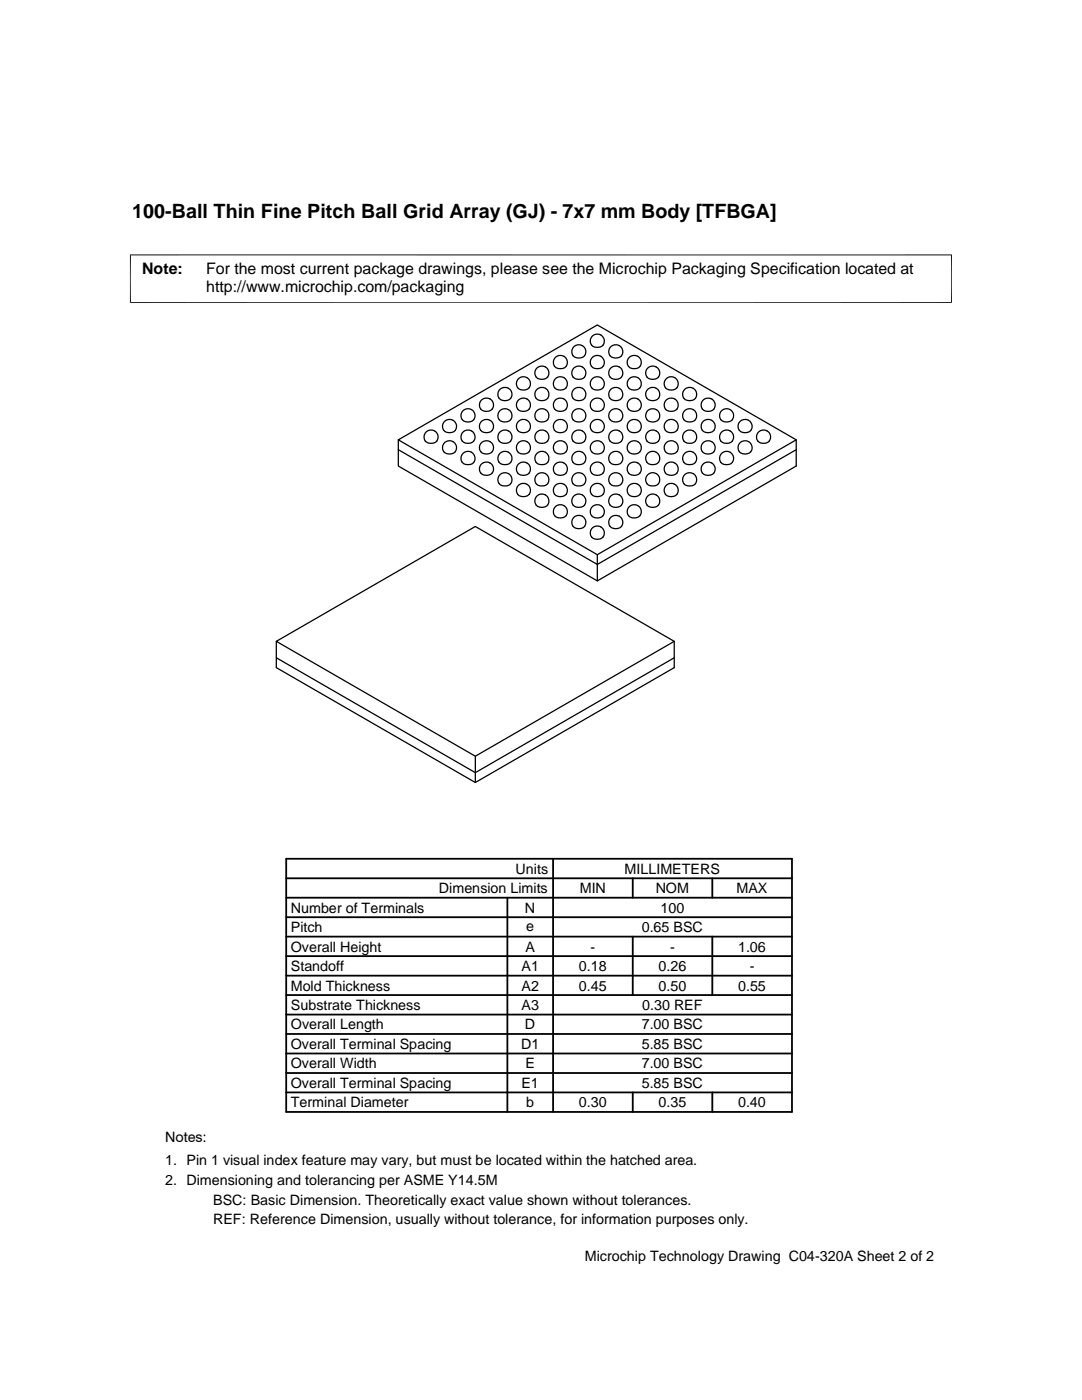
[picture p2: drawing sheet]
<svg xmlns="http://www.w3.org/2000/svg" width="216mm" height="279mm" viewBox="0 0 216 279" stroke-linecap="round" stroke-linejoin="round" font-family="sans-serif">
<g fill="none" stroke="#000" stroke-width=".25">
<path d="M96 79.9a1.4 1.4 0 0 1 2-.2 1.4 1.4 0 0 1 .2 2 1.4 1.4 0 0 1-2 .2 1.33 1.33 0 0 1-.2-2zM99.7 77.8a1.39 1.39 0 0 1 2-.2 1.39 1.39 0 0 1 .1 2 1.39 1.39 0 0 1-1.9 .2 1.31 1.31 0 0 1-.2-2zM103.4 79.9a1.37 1.37 0 0 1 1.8-.3 1.37 1.37 0 0 1 .5 1.8 1.37 1.37 0 0 1-1.8 .6 1.29 1.29 0 0 1-.5-2.1zM103.4 75.6a1.37 1.37 0 0 1 1.8-.2 1.37 1.37 0 0 1 .5 1.8 1.37 1.37 0 0 1-1.8 .6 1.29 1.29 0 0 1-.5-2.2zM107.1 73.5a1.37 1.37 0 0 1 1.8-.3 1.37 1.37 0 0 1 .5 1.8 1.37 1.37 0 0 1-1.8 .6 1.29 1.29 0 0 1-.5-2.1zM107.1 77.8a1.37 1.37 0 0 1 1.8-.3 1.37 1.37 0 0 1 .5 1.8 1.37 1.37 0 0 1-1.8 .6 1.28 1.28 0 0 1-.5-2.1zM110.8 79.9a1.39 1.39 0 0 1 1.9-.2 1.39 1.39 0 0 1 .2 2 1.39 1.39 0 0 1-1.9 .2 1.33 1.33 0 0 1-.2-2zM110.8 75.6a1.39 1.39 0 0 1 1.9-.1 1.39 1.39 0 0 1 .2 1.9 1.39 1.39 0 0 1-1.9 .2 1.33 1.33 0 0 1-.2-2zM110.8 71.4a1.37 1.37 0 0 1 2.4 .5 1.37 1.37 0 0 1-1.9 1.6 1.27 1.27 0 0 1-.5-2.1zM114.4 77.8a1.39 1.39 0 0 1 2-.2 1.39 1.39 0 0 1 .2 1.9 1.39 1.39 0 0 1-2 .3 1.31 1.31 0 0 1-.2-2zM114.5 73.5a1.39 1.39 0 0 1 1.9-.1 1.39 1.39 0 0 1 .2 1.9 1.39 1.39 0 0 1-2 .2 1.33 1.33 0 0 1-.1-2zM114.5 69.2a1.39 1.39 0 0 1 1.9-.1 1.39 1.39 0 0 1 .2 1.9 1.39 1.39 0 0 1-2 .2 1.33 1.33 0 0 1-.1-2z"/>
<path d="M118 68.9a1.43 1.43 0 0 0 1.7 .4 1.43 1.43 0 0 0 .9-1.5 1.4 1.4 0 0 0-2-1 1.4 1.4 0 0 0-.6 2.1M118.1 79.9a1.39 1.39 0 0 1 2-.2 1.39 1.39 0 0 1 .2 2 1.39 1.39 0 0 1-2 .2 1.33 1.33 0 0 1-.2-2zM118.2 75.6a1.39 1.39 0 0 1 1.9-.1 1.39 1.39 0 0 1 .2 1.9 1.39 1.39 0 0 1-2 .2 1.33 1.33 0 0 1-.1-2zM118.2 71.4a1.38 1.38 0 0 1 1.8-.3 1.38 1.38 0 0 1 .4 1.8 1.38 1.38 0 0 1-1.7 .6l-.4-.1a1.33 1.33 0 0 1-.1-2zM121.8 77.8a1.39 1.39 0 0 1 2-.2 1.39 1.39 0 0 1 .2 2 1.39 1.39 0 0 1-2 .2 1.31 1.31 0 0 1-.2-2zM121.8 73.5a1.39 1.39 0 0 1 2-.1 1.39 1.39 0 0 1 .2 1.9 1.39 1.39 0 0 1-2 .2 1.32 1.32 0 0 1-.2-2zM121.8 69.2a1.39 1.39 0 0 1 2-.1 1.39 1.39 0 0 1 .2 2 1.39 1.39 0 0 1-2 .1 1.32 1.32 0 0 1-.2-2zM125.5 79.9a1.4 1.4 0 0 1 2-.2 1.4 1.4 0 0 1 .1 2 1.4 1.4 0 0 1-1.9 .2 1.33 1.33 0 0 1-.2-2zM125.5 75.6a1.4 1.4 0 0 1 2-.1 1.4 1.4 0 0 1 .1 1.9 1.4 1.4 0 0 1-1.9 .2 1.33 1.33 0 0 1-.2-2zM125.5 71.4a1.38 1.38 0 0 1 2.4 .5 1.38 1.38 0 0 1-1.8 1.6l-.7-.4a1.36 1.36 0 0 1 .1-1.7zM129.2 77.8a1.37 1.37 0 0 1 1.8-.3 1.37 1.37 0 0 1 .5 1.8 1.37 1.37 0 0 1-1.7 .6 1.28 1.28 0 0 1-.6-2.1zM129.2 73.5a1.37 1.37 0 0 1 1.8-.3 1.37 1.37 0 0 1 .5 1.8 1.37 1.37 0 0 1-1.7 .6 1.29 1.29 0 0 1-.6-2.1z"/>
<path d="M132.9 79.9a1.37 1.37 0 0 1 1.8-.3 1.37 1.37 0 0 1 .5 1.8 1.37 1.37 0 0 1-1.8 .6 1.29 1.29 0 0 1-.5-2.1zM132.9 75.6a1.37 1.37 0 0 1 1.8-.2 1.37 1.37 0 0 1 .5 1.8 1.37 1.37 0 0 1-1.8 .6 1.29 1.29 0 0 1-.5-2.2zM136.6 77.8a1.37 1.37 0 0 1 1.8-.3 1.37 1.37 0 0 1 .4 1.8 1.37 1.37 0 0 1-1.7 .6 1.28 1.28 0 0 1-.5-2.1zM140.2 79.9a1.39 1.39 0 0 1 2-.2 1.39 1.39 0 0 1 .2 2 1.39 1.39 0 0 1-2 .2 1.33 1.33 0 0 1-.2-2zM79.5 87.8l39.7-22.9 39.7 22.9-39.7 22.9zM79.5 89.7l39.7 22.9 39.7-22.9M84.9 88a1.43 1.43 0 0 0 1.6 .4 1.43 1.43 0 0 0 .9-1.5 1.41 1.41 0 0 0-2-1 1.41 1.41 0 0 0-.5 2.1M88.7 84.1a1.39 1.39 0 0 1 1.9-.1 1.39 1.39 0 0 1 .2 1.9 1.39 1.39 0 0 1-2 .2 1.32 1.32 0 0 1-.1-2zM88.7 88.4a1.39 1.39 0 0 1 1.9-.1 1.39 1.39 0 0 1 .2 1.9 1.39 1.39 0 0 1-2 .2 1.32 1.32 0 0 1-.1-2zM92.2 88a1.43 1.43 0 0 0 1.7 .4 1.43 1.43 0 0 0 .9-1.5 1.4 1.4 0 0 0-2-1 1.4 1.4 0 0 0-.6 2.1M92.3 82a1.39 1.39 0 0 1 2-.1 1.39 1.39 0 0 1 .2 1.9 1.39 1.39 0 0 1-2 .2 1.3 1.3 0 0 1-.2-2zM92.3 90.5a1.37 1.37 0 0 1 2.4 .6 1.37 1.37 0 0 1-1.8 1.6l-.4-.2a1.33 1.33 0 0 1-.2-2z"/>
<path d="M96 84.1a1.4 1.4 0 0 1 2-.1 1.4 1.4 0 0 1 .2 2 1.4 1.4 0 0 1-2 .1 1.32 1.32 0 0 1-.2-2zM96 88.4a1.4 1.4 0 0 1 2-.1 1.4 1.4 0 0 1 .2 1.9 1.4 1.4 0 0 1-2 .2 1.32 1.32 0 0 1-.2-2zM96 92.7a1.39 1.39 0 0 1 2-.2 1.39 1.39 0 0 1 .2 2 1.39 1.39 0 0 1-2 .2 1.32 1.32 0 0 1-.2-2zM99.6 88a1.43 1.43 0 0 0 1.7 .4 1.43 1.43 0 0 0 .8-1.5 1.4 1.4 0 0 0-1.9-1 1.4 1.4 0 0 0-.6 2.1M99.7 82a1.39 1.39 0 0 1 2-.1 1.39 1.39 0 0 1 .1 1.9 1.39 1.39 0 0 1-1.9 .2 1.3 1.3 0 0 1-.2-2zM99.7 90.5a1.38 1.38 0 0 1 1.8-.2 1.38 1.38 0 0 1 .5 1.7 1.38 1.38 0 0 1-1.7 .7l-.7-.4a1.36 1.36 0 0 1 .1-1.8zM99.7 94.8a1.38 1.38 0 0 1 2.4 .5 1.38 1.38 0 0 1-1.8 1.6l-.7-.4a1.36 1.36 0 0 1 .1-1.7zM103.4 84.2a1.37 1.37 0 0 1 1.8-.3 1.37 1.37 0 0 1 .5 1.8 1.37 1.37 0 0 1-1.8 .6 1.29 1.29 0 0 1-.5-2.1zM103.4 88.4a1.37 1.37 0 0 1 1.8-.3 1.37 1.37 0 0 1 .5 1.8 1.37 1.37 0 0 1-1.8 .7 1.29 1.29 0 0 1-.5-2.2zM103.4 96.9a1.37 1.37 0 0 1 1.8-.3 1.37 1.37 0 0 1 .5 1.8 1.37 1.37 0 0 1-1.8 .7 1.29 1.29 0 0 1-.5-2.2zM103.4 92.7a1.37 1.37 0 0 1 1.8-.3 1.37 1.37 0 0 1 .5 1.8 1.37 1.37 0 0 1-1.8 .6 1.29 1.29 0 0 1-.5-2.1zM107 88a1.42 1.42 0 0 0 1.7 .4 1.42 1.42 0 0 0 .8-1.5 1.4 1.4 0 0 0-1.9-1 1.4 1.4 0 0 0-.6 2.1"/>
<path d="M107.1 90.5a1.37 1.37 0 0 1 1.8-.2 1.37 1.37 0 0 1 .5 1.8 1.37 1.37 0 0 1-1.8 .6 1.27 1.27 0 0 1-.5-2.2zM107.1 82a1.37 1.37 0 0 1 1.8-.3 1.37 1.37 0 0 1 .5 1.8 1.37 1.37 0 0 1-1.8 .7 1.28 1.28 0 0 1-.5-2.2zM107.1 99.1a1.37 1.37 0 0 1 1.8-.3 1.37 1.37 0 0 1 .5 1.8 1.37 1.37 0 0 1-1.8 .6 1.29 1.29 0 0 1-.5-2.1zM107.1 94.8a1.37 1.37 0 0 1 1.8-.3 1.37 1.37 0 0 1 .5 1.8 1.37 1.37 0 0 1-1.8 .6 1.27 1.27 0 0 1-.5-2.1zM110.8 88.4a1.39 1.39 0 0 1 1.9-.1 1.39 1.39 0 0 1 .2 1.9 1.39 1.39 0 0 1-1.9 .2 1.33 1.33 0 0 1-.2-2zM110.8 84.2a1.39 1.39 0 0 1 1.9-.2 1.39 1.39 0 0 1 .2 1.9 1.39 1.39 0 0 1-1.9 .2 1.33 1.33 0 0 1-.2-1.9zM110.8 96.9a1.39 1.39 0 0 1 1.9-.1 1.39 1.39 0 0 1 .2 1.9 1.39 1.39 0 0 1-1.9 .2 1.33 1.33 0 0 1-.2-2zM110.8 92.7a1.39 1.39 0 0 1 1.9-.2 1.39 1.39 0 0 1 .2 2 1.39 1.39 0 0 1-1.9 .2 1.33 1.33 0 0 1-.2-2zM114.3 88a1.43 1.43 0 0 0 1.7 .4 1.43 1.43 0 0 0 .9-1.5 1.41 1.41 0 0 0-2-1 1.41 1.41 0 0 0-.6 2.1M114.4 90.5a1.38 1.38 0 0 1 1.9-.2 1.38 1.38 0 0 1 .4 1.8 1.38 1.38 0 0 1-1.7 .6 1.27 1.27 0 0 1-.6-2.2zM114.4 82a1.39 1.39 0 0 1 2-.1 1.39 1.39 0 0 1 .2 1.9 1.39 1.39 0 0 1-2 .2 1.31 1.31 0 0 1-.2-2zM114.5 99a1.39 1.39 0 0 1 1.9-.1 1.39 1.39 0 0 1 .2 1.9 1.39 1.39 0 0 1-2 .2 1.33 1.33 0 0 1-.1-2z"/>
<path d="M114.5 94.8a1.38 1.38 0 0 1 1.8-.3 1.38 1.38 0 0 1 .4 1.8 1.38 1.38 0 0 1-1.7 .6 1.27 1.27 0 0 1-.5-2.1zM118.1 84.1a1.39 1.39 0 0 1 2-.1 1.39 1.39 0 0 1 .2 1.9 1.39 1.39 0 0 1-2 .2 1.32 1.32 0 0 1-.2-2zM118.1 88.4a1.39 1.39 0 0 1 2-.1 1.39 1.39 0 0 1 .2 1.9 1.39 1.39 0 0 1-2 .2 1.32 1.32 0 0 1-.2-2zM118.1 96.9a1.39 1.39 0 0 1 2-.1 1.39 1.39 0 0 1 .2 1.9 1.39 1.39 0 0 1-2 .2 1.32 1.32 0 0 1-.2-2zM118.1 92.7a1.39 1.39 0 0 1 2-.2 1.39 1.39 0 0 1 .2 2 1.39 1.39 0 0 1-2 .2 1.32 1.32 0 0 1-.2-2zM121.7 88a1.43 1.43 0 0 0 1.6 .4 1.43 1.43 0 0 0 1-1.3 1.4 1.4 0 0 0-1.9-1.2 1.4 1.4 0 0 0-.7 2.1M121.8 82a1.39 1.39 0 0 1 2-.1 1.39 1.39 0 0 1 .2 1.9 1.39 1.39 0 0 1-2 .2 1.3 1.3 0 0 1-.2-2zM121.8 90.5a1.38 1.38 0 0 1 1.9-.2 1.38 1.38 0 0 1 .4 1.7 1.38 1.38 0 0 1-1.7 .7l-.7-.4a1.36 1.36 0 0 1 .1-1.8zM121.8 99a1.4 1.4 0 0 1 2-.1 1.4 1.4 0 0 1 .2 2 1.4 1.4 0 0 1-2 .1 1.33 1.33 0 0 1-.2-2zM121.8 94.8a1.38 1.38 0 0 1 2.4 .5 1.38 1.38 0 0 1-1.8 1.6l-.7-.4a1.36 1.36 0 0 1 .1-1.7zM125.5 84.1a1.4 1.4 0 0 1 2-.1 1.4 1.4 0 0 1 .1 2 1.4 1.4 0 0 1-1.9 .1 1.32 1.32 0 0 1-.2-2zM125.5 88.4a1.4 1.4 0 0 1 2-.1 1.4 1.4 0 0 1 .1 1.9 1.4 1.4 0 0 1-1.9 .2 1.32 1.32 0 0 1-.2-2z"/>
<path d="M125.5 96.9a1.39 1.39 0 0 1 2-.1 1.39 1.39 0 0 1 .1 1.9 1.39 1.39 0 0 1-1.9 .2 1.32 1.32 0 0 1-.2-2zM125.5 92.7a1.39 1.39 0 0 1 2-.2 1.39 1.39 0 0 1 .1 2 1.39 1.39 0 0 1-1.9 .2 1.32 1.32 0 0 1-.2-2zM129.1 88a1.43 1.43 0 0 0 1.7 .4 1.43 1.43 0 0 0 .8-1.5 1.41 1.41 0 0 0-1.9-1 1.41 1.41 0 0 0-.6 2.1M129.2 90.5a1.37 1.37 0 0 1 1.8-.2 1.37 1.37 0 0 1 .5 1.7 1.37 1.37 0 0 1-1.7 .7 1.28 1.28 0 0 1-.6-2.2zM129.2 99a1.37 1.37 0 0 1 1.8-.2 1.37 1.37 0 0 1 .5 1.8 1.37 1.37 0 0 1-1.7 .6 1.29 1.29 0 0 1-.6-2.2zM129.2 94.8a1.37 1.37 0 0 1 1.8-.3 1.37 1.37 0 0 1 .5 1.8 1.37 1.37 0 0 1-1.7 .6 1.27 1.27 0 0 1-.6-2.1zM129.3 81.9a1.39 1.39 0 0 1 1.9 0 1.39 1.39 0 0 1 .1 1.9 1.39 1.39 0 0 1-1.9 .2 1.34 1.34 0 0 1-.1-2.1zM132.9 88.4a1.37 1.37 0 0 1 1.8-.3 1.37 1.37 0 0 1 .5 1.8 1.37 1.37 0 0 1-1.8 .7 1.29 1.29 0 0 1-.5-2.2zM132.9 84.2a1.37 1.37 0 0 1 1.8-.3 1.37 1.37 0 0 1 .5 1.8 1.37 1.37 0 0 1-1.8 .6 1.29 1.29 0 0 1-.5-2.1zM132.9 96.9a1.37 1.37 0 0 1 1.8-.3 1.37 1.37 0 0 1 .5 1.8 1.37 1.37 0 0 1-1.8 .7 1.29 1.29 0 0 1-.5-2.2zM132.9 92.7a1.37 1.37 0 0 1 1.8-.3 1.37 1.37 0 0 1 .5 1.8 1.37 1.37 0 0 1-1.8 .6 1.29 1.29 0 0 1-.5-2.1zM136.5 88a1.42 1.42 0 0 0 1.6 .4 1.42 1.42 0 0 0 .9-1.5 1.4 1.4 0 0 0-2-1 1.4 1.4 0 0 0-.5 2.1"/>
<path d="M136.6 90.5a1.37 1.37 0 0 1 1.8-.2 1.37 1.37 0 0 1 .4 1.8 1.37 1.37 0 0 1-1.7 .6 1.27 1.27 0 0 1-.5-2.2zM136.6 82a1.37 1.37 0 0 1 1.8-.3 1.37 1.37 0 0 1 .4 1.8 1.37 1.37 0 0 1-1.7 .7 1.28 1.28 0 0 1-.5-2.2zM136.6 94.8a1.37 1.37 0 0 1 1.8-.3 1.37 1.37 0 0 1 .4 1.8 1.37 1.37 0 0 1-1.7 .6 1.27 1.27 0 0 1-.5-2.1zM140.3 88.4a1.39 1.39 0 0 1 1.9-.2 1.39 1.39 0 0 1 .2 2 1.39 1.39 0 0 1-2 .2 1.33 1.33 0 0 1-.1-2zM140.3 84.2a1.39 1.39 0 0 1 1.9-.2 1.39 1.39 0 0 1 .2 1.9 1.39 1.39 0 0 1-2 .2 1.33 1.33 0 0 1-.1-1.9zM140.3 92.7a1.39 1.39 0 0 1 1.9-.2 1.39 1.39 0 0 1 .2 2 1.39 1.39 0 0 1-2 .2 1.33 1.33 0 0 1-.1-2zM143.8 88a1.43 1.43 0 0 0 1.7 .4 1.43 1.43 0 0 0 .9-1.5 1.41 1.41 0 0 0-2-1 1.41 1.41 0 0 0-.6 2.1M143.9 82a1.39 1.39 0 0 1 2-.1 1.39 1.39 0 0 1 .2 1.9 1.39 1.39 0 0 1-2 .2 1.3 1.3 0 0 1-.2-2zM143.9 90.5a1.38 1.38 0 0 1 1.9-.2 1.38 1.38 0 0 1 .4 1.8 1.38 1.38 0 0 1-1.7 .6 1.27 1.27 0 0 1-.6-2.2zM147.6 84.1a1.39 1.39 0 0 1 2-.1 1.39 1.39 0 0 1 .2 1.9 1.39 1.39 0 0 1-2 .2 1.32 1.32 0 0 1-.2-2zM147.6 88.4a1.39 1.39 0 0 1 2-.1 1.39 1.39 0 0 1 .2 1.9 1.39 1.39 0 0 1-2 .2 1.32 1.32 0 0 1-.2-2zM151.2 88a1.43 1.43 0 0 0 1.7 .4 1.43 1.43 0 0 0 .8-1.5 1.4 1.4 0 0 0-1.9-1 1.4 1.4 0 0 0-.6 2.1"/>
<path d="M158.9 87.8v5.2l-39.7 22.9-39.7-22.9v-5.2M110.8 101.2a1.39 1.39 0 0 1 1.9-.2 1.39 1.39 0 0 1 .2 2 1.39 1.39 0 0 1-1.9 .2 1.31 1.31 0 0 1-.2-2zM114.4 103.3a1.39 1.39 0 0 1 2-.2 1.39 1.39 0 0 1 .2 2 1.39 1.39 0 0 1-2 .2 1.33 1.33 0 0 1-.2-2zM118.1 101.2a1.39 1.39 0 0 1 2-.2 1.39 1.39 0 0 1 .2 2 1.39 1.39 0 0 1-2 .2 1.31 1.31 0 0 1-.2-2zM118.1 105.4a1.39 1.39 0 0 1 2-.1 1.39 1.39 0 0 1 .2 1.9 1.39 1.39 0 0 1-2 .2 1.3 1.3 0 0 1-.2-2zM119.2 110.7v5.2M121.8 103.3a1.4 1.4 0 0 1 2-.2 1.4 1.4 0 0 1 .2 2 1.4 1.4 0 0 1-2 .2 1.33 1.33 0 0 1-.2-2zM125.5 101.2a1.39 1.39 0 0 1 2-.2 1.39 1.39 0 0 1 .1 2 1.39 1.39 0 0 1-1.9 .2 1.31 1.31 0 0 1-.2-2zM55.1 128l39.7-22.9 39.7 22.9-39.7 22.9-39.7-22.9v5.2l39.7 23 39.7-23v-5.2M55.1 131.3l39.7 22.9 39.7-22.9M94.8 150.9v5.3"/>
</g>
<path d="M26 50.8v9.7M189.9 50.8v9.7M189.9 50.9h-164M25.9 60.4h164" fill="none" stroke="#000" stroke-width=".2"/>
<g fill="none" stroke="#000" stroke-width=".36">
<path d="M57.1 171.4h100.9v50.5h-100.9zM57.1 179.2h100.9M57.1 175.3h100.9M101.2 179.2v42.7M110.4 171.4v50.5M126.3 175.3v3.9M142.1 175.3v3.9M57.1 190.8h100.9M57.1 186.9h100.9M57.1 183h100.9M57.1 194.7h100.9M57.1 198.6h100.9"/>
<path d="M126.3 186.9v11.7M142.1 186.9v11.7M57.1 206.4h100.9M57.1 202.5h100.9M57.1 214.1h100.9M57.1 210.2h100.9M57.1 218h100.9M126.3 218v3.9M142.1 218v3.9"/>
</g>
<text font-size="3.9" x="26.4" y="43.5">100-Ball Thin Fine Pitch Ball Grid Array (GJ) - 7x7 mm Body [TFBGA]</text>
<g font-size="3.2">
<text x="28.4" y="54.6">Note:</text>
<text x="41.1" y="54.6">For the most current package drawings, please see the Microchip Packaging Specification located at</text>
<text x="41.1" y="58.3">http://www.microchip.com/packaging</text>
</g>
<g font-size="2.9">
<text x="87.6" y="178.2">Dimension Limits</text>
<text x="102.9" y="174.4">Units</text>
<text x="115.7" y="178.2">MIN</text>
<text x="124.6" y="174.4">MILLIMETERS</text>
<text x="130.8" y="178.2">NOM</text>
<text x="147" y="178.2">MAX</text>
<text x="58" y="182.1">Number of Terminals</text>
<text x="104.8" y="182.1">N</text>
<text x="105" y="185.7">e</text>
<text x="131.8" y="182.1">100</text>
<text x="58" y="189.9">Overall Height</text>
<text x="58" y="186">Pitch</text>
<text x="104.8" y="189.9">A</text>
<text x="117.8" y="189.9">-</text>
<text x="128" y="186">0.65 BSC</text>
<text x="133.7" y="189.9">-</text>
<text x="147.3" y="189.9">1.06</text>
<text x="58" y="193.8">Standoff</text>
<text x="58" y="197.7">Mold Thickness</text>
<text x="104.1" y="193.8">A1</text>
<text x="104.1" y="197.7">A2</text>
<text x="115.5" y="197.7">0.45</text>
<text x="115.5" y="193.8">0.18</text>
<text x="131.4" y="193.8">0.26</text>
<text x="131.4" y="197.7">0.50</text>
<text x="147.3" y="197.7">0.55</text>
<text x="149.6" y="193.8">-</text>
<text x="58" y="201.6">Substrate Thickness</text>
<text x="104.1" y="201.5">A3</text>
<text x="128.1" y="201.6">0.30 REF</text>
<text x="58" y="205.4">Overall Length</text>
<text x="58" y="209.3">Overall Terminal Spacing</text>
<text x="104" y="209.3">D1</text>
<text x="104.8" y="205.4">D</text>
<text x="128" y="205.4">7.00 BSC</text>
<text x="128" y="209.3">5.85 BSC</text>
<text x="58" y="213.2">Overall Width</text>
<text x="104.8" y="213.2">E</text>
<text x="128" y="213.2">7.00 BSC</text>
<text x="58" y="221">Terminal Diameter</text>
<text x="58" y="217.1">Overall Terminal Spacing</text>
<text x="104" y="217.1">E1</text>
<text x="105" y="221">b</text>
<text x="115.5" y="221">0.30</text>
<text x="128" y="217.1">5.85 BSC</text>
<text x="131.4" y="221">0.35</text>
<text x="147.3" y="221">0.40</text>
<text x="32.9" y="228">Notes:</text>
<text x="32.9" y="232.6">1. Pin 1 visual index feature may vary, but must be located within the hatched area.</text>
<text x="32.9" y="236.5">2. Dimensioning and tolerancing per ASME Y14.5M</text>
<text x="42.5" y="244.3">REF: Reference Dimension, usually without tolerance, for information purposes only.</text>
<text x="42.5" y="240.6">BSC: Basic Dimension. Theoretically exact value shown without tolerances.</text>
<text x="116.7" y="251.7">Microchip Technology Drawing C04-320A Sheet 2 of 2</text>
</g>
</svg>
